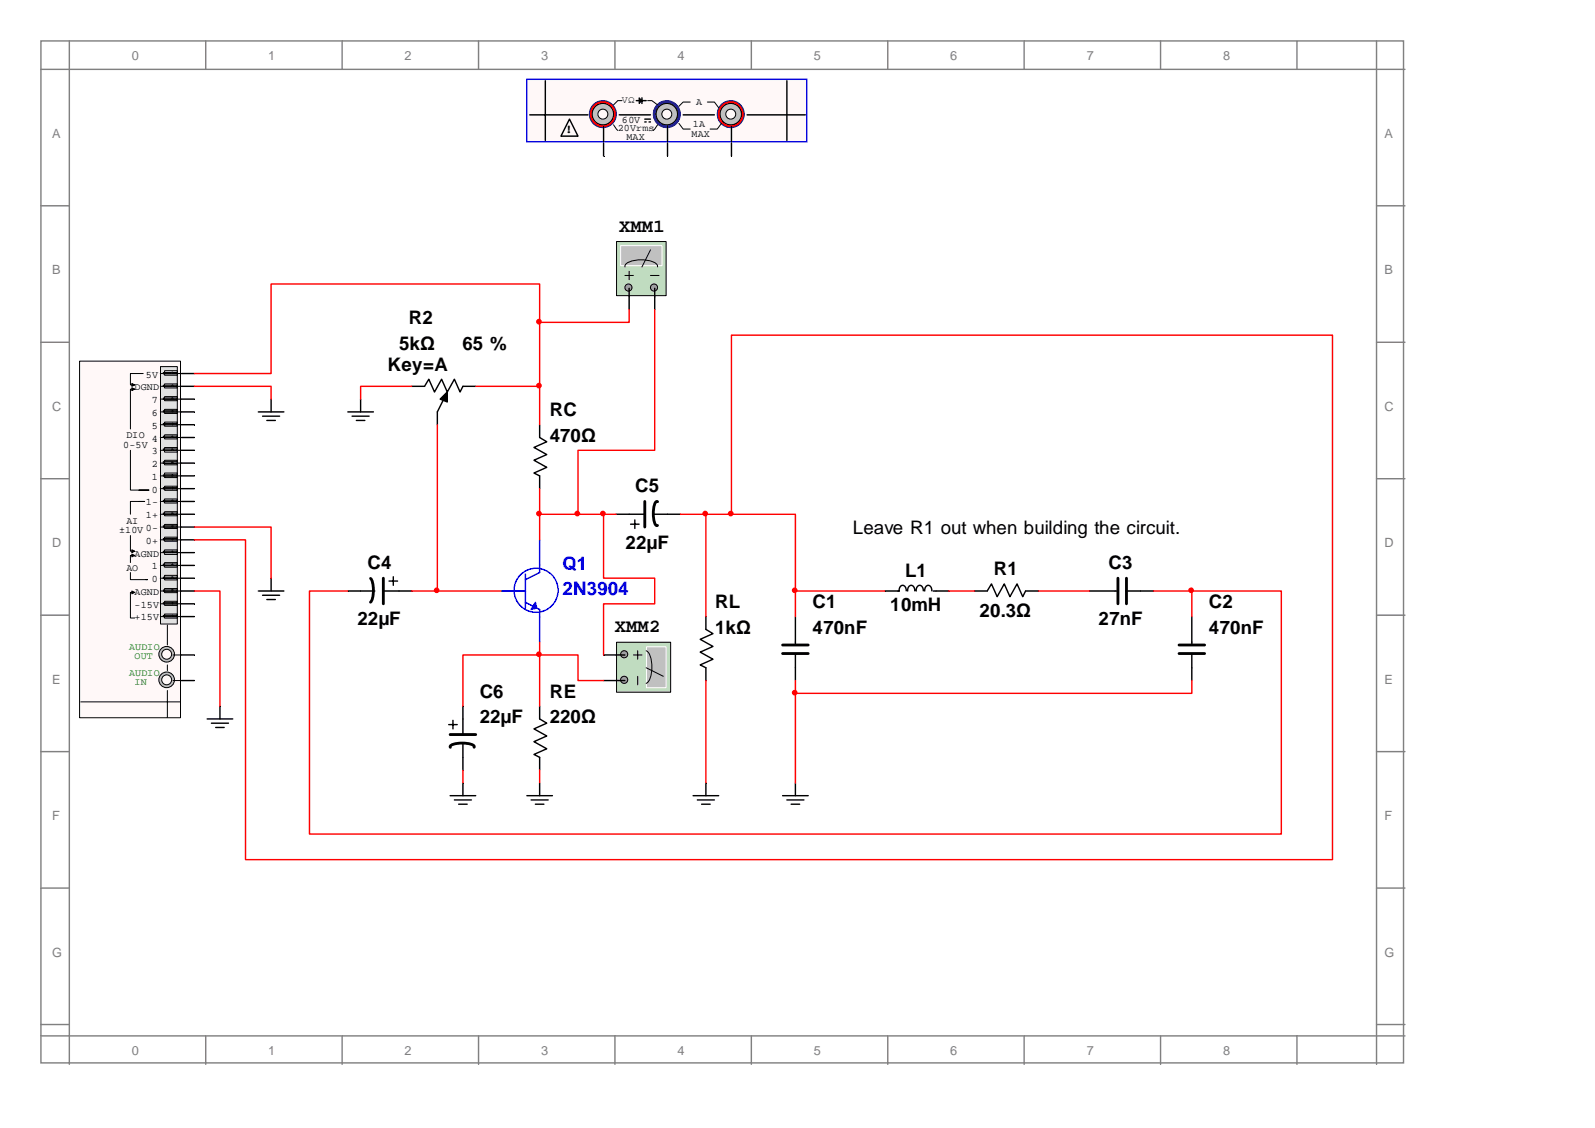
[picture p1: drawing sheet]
<svg xmlns="http://www.w3.org/2000/svg" width="297mm" height="210mm" viewBox="0 0 297 210" stroke-linecap="round" stroke-linejoin="round" font-family="sans-serif">
<g fill="none" stroke="#808080" stroke-width=".26">
<path d="M7.6 7.6h253.8v190.3h-253.8zM7.6 12.9h254M12.9 7.6v190.5M38.3 7.6v5.3M63.7 7.6v5.3M89.1 7.6v5.3M114.5 7.6v5.3M139.9 7.6v5.3M165.3 7.6v5.3M190.7 7.6v5.3M216.1 7.6v5.3M241.5 7.6v5.3"/>
<path d="M256.3 7.6v190.5M7.6 38.3h5.3M256.3 38.3h5.3M7.6 63.7h5.3M256.3 63.7h5.3M7.6 89.1h5.3M256.3 89.1h5.3M7.6 114.5h5.3M256.3 114.5h5.3M7.6 139.9h5.3M256.3 139.9h5.3M7.6 165.3h5.3"/>
<path d="M256.3 165.3h5.3M7.6 190.7h5.3M7.6 192.8h254M38.3 192.8v5.3M63.7 192.8v5.3M89.1 192.8v5.3M114.5 192.8v5.3M139.9 192.8v5.3M165.3 192.8v5.3M190.7 192.8v5.3M216.1 192.8v5.3M241.5 192.8v5.3"/>
<path d="M256.3 190.7h5.3"/>
</g>
<path d="M14.9 67.3h18.7v66.3h-18.7z" fill="#fff8f8"/>
<path d="M14.8 67.2h18.8v66.4h-18.8z" fill="none" stroke="#000" stroke-width=".19"/>
<path d="M30 68.3h3v47.9h-3z" fill="#e1e1e1"/>
<path d="M29.8 69.5h4M29.9 68.2h3.1v48h-3.1zM30.4 69.3h2.6v.3h-2.6zM30.6 69h2.4v.8h-2.4z" fill="none" stroke="#000" stroke-width=".19"/>
<circle cx="31" cy="121.8" r="1.45" fill="#c0c0c0" stroke="#000" stroke-width=".19"/>
<path d="M32.2 121.9h1.6" fill="none" stroke="#000" stroke-width=".19"/>
<circle cx="31" cy="121.8" r=".93" fill="#fff8f8" stroke="#000" stroke-width=".19"/>
<circle cx="31" cy="126.5" r="1.45" fill="#c0c0c0" stroke="#000" stroke-width=".19"/>
<path d="M32.2 126.7h1.6" fill="none" stroke="#000" stroke-width=".19"/>
<circle cx="31" cy="126.5" r=".93" fill="#fff8f8" stroke="#000" stroke-width=".19"/>
<path d="M25.1 72.4h-.8v7.5M24.3 99.7v2.9h.8M24.3 83.8v7.4h3.4h-1.8M25.9 93.3h1h-2.6v2.4M24.3 106.6v1.3h3.2h-.3M25.1 103.4h-.8v1.3M31.2 116.4v3.7M15 130.7h18.5M31.2 128.5v5.1" fill="none" stroke="#000" stroke-width=".19"/>
<circle cx="32.1" cy="69.4" r=".13" fill="#fff" stroke="#000" stroke-width=".19"/>
<path d="M29.8 71.9h4M30.4 71.7h2.6v.3h-2.6zM30.6 71.5h2.4v.7h-2.4z" fill="none" stroke="#000" stroke-width=".19"/>
<circle cx="32.1" cy="71.8" r=".13" fill="#fff" stroke="#000" stroke-width=".19"/>
<path d="M29.8 74.3h4M30.4 74.1h2.6v.2h-2.6zM30.6 73.8h2.4v.8h-2.4z" fill="none" stroke="#000" stroke-width=".19"/>
<circle cx="32.1" cy="74.2" r=".13" fill="#fff" stroke="#000" stroke-width=".19"/>
<path d="M29.8 76.7h4M30.4 76.5h2.6v.2h-2.6zM30.6 76.2h2.4v.8h-2.4z" fill="none" stroke="#000" stroke-width=".19"/>
<circle cx="32.1" cy="76.5" r=".13" fill="#fff" stroke="#000" stroke-width=".19"/>
<path d="M29.8 79.1h4M30.4 78.8h2.6v.3h-2.6zM30.6 78.6h2.4v.7h-2.4z" fill="none" stroke="#000" stroke-width=".19"/>
<circle cx="32.1" cy="78.9" r=".13" fill="#fff" stroke="#000" stroke-width=".19"/>
<path d="M29.8 81.4h4M30.4 81.2h2.6v.2h-2.6zM30.6 80.9h2.4v.8h-2.4z" fill="none" stroke="#000" stroke-width=".19"/>
<circle cx="32.1" cy="81.3" r=".13" fill="#fff" stroke="#000" stroke-width=".19"/>
<path d="M29.8 83.8h4M30.4 83.6h2.6v.2h-2.6zM30.6 83.3h2.4v.9h-2.4z" fill="none" stroke="#000" stroke-width=".19"/>
<circle cx="32.1" cy="83.7" r=".13" fill="#fff" stroke="#000" stroke-width=".19"/>
<path d="M29.8 86.2h4M30.4 85.9h2.6v.4h-2.6zM30.6 85.7h2.4v.8h-2.4z" fill="none" stroke="#000" stroke-width=".19"/>
<circle cx="32.1" cy="86.1" r=".13" fill="#fff" stroke="#000" stroke-width=".19"/>
<path d="M29.8 88.6h4M30.4 88.4h2.6v.2h-2.6zM30.6 88.1h2.4v.8h-2.4z" fill="none" stroke="#000" stroke-width=".19"/>
<circle cx="32.1" cy="88.4" r=".13" fill="#fff" stroke="#000" stroke-width=".19"/>
<path d="M29.8 91h4M30.4 90.8h2.6v.2h-2.6zM30.6 90.5h2.4v.8h-2.4z" fill="none" stroke="#000" stroke-width=".19"/>
<circle cx="32.1" cy="90.8" r=".13" fill="#fff" stroke="#000" stroke-width=".19"/>
<path d="M29.8 93.3h4M30.4 93.1h2.6v.3h-2.6zM30.6 92.9h2.4v.7h-2.4z" fill="none" stroke="#000" stroke-width=".19"/>
<circle cx="32.1" cy="93.2" r=".13" fill="#fff" stroke="#000" stroke-width=".19"/>
<path d="M29.8 95.7h4M30.4 95.5h2.6v.3h-2.6zM30.6 95.2h2.4v.8h-2.4z" fill="none" stroke="#000" stroke-width=".19"/>
<circle cx="32.1" cy="95.6" r=".13" fill="#fff" stroke="#000" stroke-width=".19"/>
<path d="M29.8 98.1h4M30.4 97.9h2.6v.2h-2.6zM30.6 97.6h2.4v.8h-2.4z" fill="none" stroke="#000" stroke-width=".19"/>
<circle cx="32.1" cy="98" r=".13" fill="#fff" stroke="#000" stroke-width=".19"/>
<path d="M30.6 100h2.4v.8h-2.4zM29.8 100.5h4M30.4 100.2h2.6v.3h-2.6z" fill="none" stroke="#000" stroke-width=".19"/>
<circle cx="32.1" cy="100.4" r=".13" fill="#fff" stroke="#000" stroke-width=".19"/>
<path d="M29.8 102.9h4M30.4 102.6h2.6v.3h-2.6zM30.6 102.4h2.4v.8h-2.4z" fill="none" stroke="#000" stroke-width=".19"/>
<circle cx="32.1" cy="102.7" r=".13" fill="#fff" stroke="#000" stroke-width=".19"/>
<path d="M29.8 105.3h4M30.4 105h2.6v.3h-2.6zM30.6 104.7h2.4v.9h-2.4z" fill="none" stroke="#000" stroke-width=".19"/>
<circle cx="32.1" cy="105.1" r=".13" fill="#fff" stroke="#000" stroke-width=".19"/>
<path d="M29.8 107.6h4M30.4 107.4h2.6v.3h-2.6zM30.6 107.1h2.4v.8h-2.4z" fill="none" stroke="#000" stroke-width=".19"/>
<circle cx="32.1" cy="107.5" r=".13" fill="#fff" stroke="#000" stroke-width=".19"/>
<path d="M29.8 110h4M30.4 109.8h2.6v.3h-2.6zM30.6 109.6h2.4v.7h-2.4z" fill="none" stroke="#000" stroke-width=".19"/>
<circle cx="32.1" cy="109.9" r=".13" fill="#fff" stroke="#000" stroke-width=".19"/>
<path d="M29.8 112.4h4M30.4 112.2h2.6v.2h-2.6zM30.6 111.9h2.4v.8h-2.4z" fill="none" stroke="#000" stroke-width=".19"/>
<circle cx="32.1" cy="112.3" r=".13" fill="#fff" stroke="#000" stroke-width=".19"/>
<path d="M29.8 114.8h4M30.4 114.6h2.6v.2h-2.6zM30.6 114.3h2.4v.8h-2.4z" fill="none" stroke="#000" stroke-width=".19"/>
<circle cx="32.1" cy="114.6" r=".13" fill="#fff" stroke="#000" stroke-width=".19"/>
<path d="M26.7 69.5h-2.4v2.1h.8M25.1 110.3h-.8v4.7h.8M31.2 123.8v1" fill="none" stroke="#000" stroke-width=".19"/>
<g fill="#000" stroke="#000" stroke-width=".19">
<path d="M24.6 71.4l.5 .2-.5 .3z" fill-rule="evenodd"/>
<path d="M24.6 72.2l.5 .2-.5 .3z" fill-rule="evenodd"/>
<path d="M24.6 110l.5 .3-.5 .2z" fill-rule="evenodd"/>
<path d="M24.6 103.1l.5 .3-.5 .3z" fill-rule="evenodd"/>
<path d="M24.6 102.3l.5 .3-.5 .3z" fill-rule="evenodd"/>
</g>
<g fill="#000">
<path d="M36.2 69.5l.1 .1zM36.2 71.9l.1 .1zM36.2 74.3l.1 .1zM36.2 76.7l.1 .1zM36.2 79.1l.1 .1zM36.2 81.4l.1 .1zM36.2 83.8l.1 .1zM36.2 86.2l.1 .1zM36.2 88.6h.1zM36.2 90.9l.1 .1zM36.2 93.4l.1 .1zM36.2 95.8h.1z"/>
<path d="M36.2 98.1l.1 .1zM36.2 100.5l.1 .1zM36.2 102.9l.1 .1zM36.2 105.2l.1 .1zM36.2 107.6l.1 .1zM36.2 110l.1 .1zM36.2 112.4l.1 .1zM36.2 114.8l.1 .1zM36.2 121.9l.1 .1zM36.2 126.7h.1z"/>
</g>
<g fill="none" stroke="#000" stroke-width=".26">
<path d="M33.8 69.5h2.4M33.8 71.9h2.4M33.8 74.3h2.4M33.8 76.7h2.4M33.8 79.1h2.4M33.8 81.4h2.4M33.8 83.8h2.4M33.8 86.2h2.4M33.8 88.6h2.4M33.8 91h2.4M33.8 93.3h2.4M33.8 95.7h2.4"/>
<path d="M33.8 98.1h2.4M33.8 100.5h2.4M33.8 102.9h2.4M33.8 105.3h2.4M33.8 107.6h2.4M33.8 110h2.4M33.8 112.4h2.4M33.8 114.8h2.4M33.8 121.9h2.4M33.8 126.7h2.4"/>
</g>
<path d="M98.1 14.8h52.1v11.6h-52.1z" fill-rule="evenodd" fill="#fff8f8" stroke="#00f" stroke-width=".26"/>
<circle cx="112.3" cy="21.2" r="2.51" fill="#f00" stroke="#000080" stroke-width=".19"/>
<circle cx="112.3" cy="21.2" r="1.99" fill="#c0c0c0" stroke="#000" stroke-width=".19"/>
<circle cx="112.3" cy="21.2" r=".93" fill="#fff8f8" stroke="#000" stroke-width=".19"/>
<path d="M112.4 23.5v2.9" fill="none" stroke="#000" stroke-width=".26"/>
<circle cx="124.2" cy="21.2" r="2.51" fill="#000080" stroke="#000080" stroke-width=".19"/>
<circle cx="124.2" cy="21.2" r="1.99" fill="#c0c0c0" stroke="#000" stroke-width=".19"/>
<circle cx="124.2" cy="21.2" r=".93" fill="#fff8f8" stroke="#000" stroke-width=".19"/>
<path d="M124.3 23.5v2.9" fill="none" stroke="#000" stroke-width=".26"/>
<circle cx="136.1" cy="21.2" r="2.51" fill="#f00" stroke="#000080" stroke-width=".19"/>
<circle cx="136.1" cy="21.2" r="1.99" fill="#c0c0c0" stroke="#000" stroke-width=".19"/>
<circle cx="136.1" cy="21.2" r=".93" fill="#fff8f8" stroke="#000" stroke-width=".19"/>
<g fill="none" stroke="#000" stroke-width=".26">
<path d="M101.5 15v11.1M118.5 18.7h1.8M119.5 18.2v1.1M146.5 15v11.1M98.6 21.4h10.9M106 22.2l1.6 3.1h-3.1zM112.4 26.7v2.4M115.3 21.4h5.8M120.1 22.2h1M120.1 22.7h.2M120.9 22.7h.2M124.3 26.7v2.4"/>
<path d="M127.2 21.4h5.8M136.2 23.5v2.9M136.2 26.7v2.4M139.1 21.4h10.9M148.1 114.8v5.3M167.4 110h-2.6M168.7 110a.71 .71 0 0 0-.6-1 .71 .71 0 0 0-.7 .9v.1M170.3 110a.71 .71 0 0 0-.6-1 .71 .71 0 0 0-.7 .9v.1M171.9 110a.71 .71 0 0 0-.6-1 .71 .71 0 0 0-.7 .9v.1M173.5 110a.71 .71 0 0 0-.6-1 .71 .71 0 0 0-.7 .9v.1M173.8 110h2.9M181.5 110h2.3l.8-1.3 1.1 2.4 1.3-2.4 1.1 2.4 1.3-2.4 1 2.4 .6-1.1h2.4"/>
<path d="M202.9 110h5.3M209.8 110h5M221.9 114.8v5.3M148.1 121.7v5M221.9 121.7v5"/>
</g>
<path d="M115.8 18.7h-.8l-.8 .8M120.6 18.7h.8l1 .8M128.5 19h-1.3l-.8 .8M131.7 19h1.3l.8 1.1M114.2 23.2l.8 1.1M122.4 23.2l-.7 1.1M126.4 23l.8 1h1.3M134.4 23l-.8 1h-1.4" fill="none" stroke="#000" stroke-width=".19"/>
<path d="M119 18.2l.5 .5-.5 .6z" fill-rule="evenodd" fill="#000" stroke="#000" stroke-width=".19"/>
<g fill="#000">
<path d="M112.4 29l.1 .1zM124.3 29l.1 .1zM136.2 29l.1 .1zM148.1 114.8l.1 .1zM164.8 110v.1zM176.7 110l.1 .1zM181.4 110l.1 .1zM193.4 110l.1 .1zM202.9 110v.1zM214.8 110l.1 .1zM221.9 114.8l.1 .1zM148.1 126.7h.1z"/>
<path d="M221.9 126.7h.1z"/>
</g>
<path d="M208.2 107.6v4.8M209.8 107.6v4.8M145.7 120.1h4.8M145.7 121.7h4.8M219.6 120.1h4.7M219.6 121.7h4.7" fill="none" stroke="#000" stroke-width=".53"/>
<g fill="none" stroke="#00f" stroke-width=".26">
<path d="M95.7 110h2.1M97.8 106.8v6.4M97.8 112.1l2.7 1.4v1.3M100.5 105.3v1.3l-2.7 1.3"/>
<circle cx="99.8" cy="109.9" r="4.1"/>
</g>
<path d="M99.7 112.1l.3 1.1-1.1 .3z" fill-rule="evenodd" fill="#00f" stroke="#00f" stroke-width=".26"/>
<path d="M100.5 119.5l.1 .1z" fill="#00f"/>
<path d="M100.5 114.8v4.7" fill="none" stroke="#00f" stroke-width=".26"/>
<path d="M100.5 100.5l.1 .1z" fill="#00f"/>
<path d="M100.5 100.5v4.8" fill="none" stroke="#00f" stroke-width=".26"/>
<path d="M93.4 110l.1 .1z" fill="#00f"/>
<path d="M93.3 110h2.4" fill="none" stroke="#00f" stroke-width=".26"/>
<g fill="none" stroke="#000" stroke-width=".26">
<path d="M48.1 76.7h4.8M48.9 77.5h3.2M49.7 78.3h1.6M50.5 74.3v2.4M64.8 76.7h4.7M65.6 77.5h3.1M66.4 78.3h1.5M67.2 74.3v2.4M76.7 71.9h2.4l.8-1.3 1 2.4 1.3-2.4 1.1 2.4 1.3-2.4 1.1 2.4 .5-1.1h2.4M83.3 73l-1.9 3.7v2.4M100.5 79.1v2.3l1.3 .8-2.4 1.1 2.4 1.3-2.4 1.1 2.4 1.3-2.4 1.1 1.1 .5v2.4M114.8 95.7h5.3"/>
<path d="M117.4 97.6h1.6M118.2 96.8v1.6M121.7 95.7h5M48.1 110h4.8M48.9 110.8h3.2M49.7 111.6h1.6M50.5 107.6v2.4M64.8 110h5M71.4 110h5.3M72.4 108.2h1.6M73.2 107.4v1.6M131.4 114.8v2.4l1.4 .8-2.4 1 2.4 1.3-2.4 1.1 2.4 1.3-2.4 1.1 1 .5v2.4"/>
<path d="M38.6 133.8h4.7M39.4 134.6h3.1M40.2 135.4h1.6M41 131.4v2.4M83.6 134.9h1.5M84.3 134.1v1.6M86.2 131.4v5.3M86.2 138.3v5.1M100.5 131.4v2.4l1.3 .8-2.4 1.1 2.4 1.3-2.4 1.1 2.4 1.3-2.4 1 1.1 .6v2.4M83.8 148.1h4.8M84.6 148.9h3.2M85.4 149.7h1.6"/>
<path d="M86.2 145.7v2.4M98.1 148.1h4.8M98.9 148.9h3.2M99.7 149.7h1.6M100.5 145.7v2.4M129.1 148.1h4.7M129.9 148.9h3.1M130.7 149.7h1.5M131.4 145.7v2.4M145.7 148.1h4.8M146.5 148.9h3.2M147.3 149.7h1.6"/>
<path d="M148.1 145.7v2.4"/>
</g>
<path d="M82 74.3l1.3-1.3v1.8z" fill-rule="evenodd" fill="#000" stroke="#000" stroke-width=".26"/>
<g fill="#000">
<path d="M50.5 74.3v.1zM67.1 74.3l.1 .1zM76.7 71.9l.1 .1zM81.4 79.1l.1 .1zM88.6 71.9v.1zM100.5 79.1l.1 .1zM100.5 90.9l.1 .1zM114.8 95.8h.1zM50.5 107.6v.1zM64.8 110l.1 .1zM76.7 110l.1 .1zM131.5 114.8l.1 .1z"/>
<path d="M41 131.5l.1 .1zM86.2 131.5l.1 .1zM100.5 131.5l.1 .1zM131.5 126.7h.1zM86.2 143.3l.1 .1zM86.2 145.7l.1 .1zM100.5 143.3l.1 .1zM100.5 145.7l.1 .1zM131.5 145.7l.1 .1zM148.1 145.7l.1 .1z"/>
</g>
<path d="M120.1 93.3v4.8M122.4 93.4l-.1-.1a1.66 1.66 0 0 0-.6 1.6v.7a2.81 2.81 0 0 0 .6 2.2h.1M69 107.7a4.8 4.8 0 0 1 0 4.4M71.4 107.6v4.8M83.8 136.7h4.8M88.3 139.1v-.1a1.67 1.67 0 0 0-1.5-.6l-.7-.1a2.81 2.81 0 0 0-2.3 .7l.1 .1" fill="none" stroke="#000" stroke-width=".53"/>
<g fill="none" stroke="#f00" stroke-width=".26">
<path d="M36.2 71.9h14.3v2.4M76.7 71.9h-9.5v2.4M81.4 79.1v30.9M88.6 71.9h11.9v7.2M36.2 98.1h14.3v9.5M100.5 91v9.5M126.7 95.7h4.7v19.1M36.2 110h4.8v21.4M64.8 110h-7.2v45.3h181v-45.3h-16.7M76.7 110h16.6M100.5 119.5v11.9M176.7 110h4.8"/>
<path d="M193.4 110h9.5M214.8 110h7.1v4.8M100.5 121.9h-14.3v9.5M131.4 126.7v19M148.1 126.7v2.4h73.8v-2.4M148.1 129.1v16.6M86.2 143.4v2.3M100.5 143.4v2.3"/>
</g>
<g fill="#f00" stroke="#f00" stroke-width=".26">
<circle cx="100.4" cy="95.6" r=".4"/>
<circle cx="148" cy="128.9" r=".4"/>
<circle cx="131.3" cy="95.6" r=".4"/>
<circle cx="100.4" cy="121.8" r=".4"/>
<circle cx="100.4" cy="71.8" r=".4"/>
<circle cx="81.3" cy="109.9" r=".4"/>
<circle cx="221.8" cy="109.9" r=".4"/>
</g>
<path d="M114.9 45h9.1v10h-9.1z" fill="#c0dcc0"/>
<path d="M114.8 45h9.2v10h-9.2z" fill="none" stroke="#000" stroke-width=".19"/>
<path d="M115.7 45.8h7.6v3.6h-7.6z" fill="#c0c0c0"/>
<path d="M115.6 45.7h7.7v3.7h-7.7z" fill="none" stroke="#fff" stroke-width=".19"/>
<path d="M121.1 46.5l-1.6 3.2" fill="none" stroke="#000" stroke-width=".19"/>
<g fill="#a0a0a4" stroke="#000" stroke-width=".19">
<circle cx="117" cy="53.5" r=".66"/>
<circle cx="121.8" cy="53.5" r=".66"/>
</g>
<path d="M117.2 53.7v3.9M121.9 53.7v3.9" fill="none" stroke="#000" stroke-width=".26"/>
<path d="M116.4 51.3h1.6M117.2 50.5v1.6M121.1 51.3h1.6M122.4 49.7v-.1a.97 .97 0 0 0-.8-.9 5.6 5.6 0 0 0-5.1 .5l-.1 .5" fill="none" stroke="#000" stroke-width=".19"/>
<path d="M117.2 57.7h.1zM121.9 57.7h.1z" fill="#000"/>
<g fill="#f00" stroke="#f00" stroke-width=".26">
<circle cx="100.4" cy="59.9" r=".4"/>
<circle cx="107.5" cy="95.6" r=".4"/>
</g>
<path d="M117.2 57.6v2.4h-16.7M121.9 57.6v26.2h-14.3v11.9h-7.1M36.2 69.5h14.3v-16.6h50v19" fill="none" stroke="#f00" stroke-width=".26"/>
<path d="M114.9 119.6h10v9.3h-10z" fill="#c0dcc0"/>
<path d="M114.8 119.5h10.1v9.4h-10.1z" fill="none" stroke="#000" stroke-width=".19"/>
<path d="M120.5 120.5h3.5v7.5h-3.5z" fill="#c0c0c0"/>
<path d="M120.4 120.4h3.6v7.6h-3.6z" fill="none" stroke="#fff" stroke-width=".19"/>
<path d="M120.3 124.3l3.2 1.6" fill="none" stroke="#000" stroke-width=".19"/>
<g fill="#a0a0a4" stroke="#000" stroke-width=".19">
<circle cx="116.2" cy="121.8" r=".66"/>
<circle cx="116.2" cy="126.6" r=".66"/>
</g>
<path d="M112.4 126.7h4M112.4 121.9h4" fill="none" stroke="#000" stroke-width=".26"/>
<path d="M118 121.9h1.5M118.7 121.1v1.6M118.7 125.9v1.6M120.3 121.1a3.3 3.3 0 0 1 1.1 3.1 3.3 3.3 0 0 1-1.1 3" fill="none" stroke="#000" stroke-width=".19"/>
<path d="M112.4 126.7h.1zM112.4 121.9l.1 .1z" fill="#000"/>
<g fill="#f00" stroke="#f00" stroke-width=".26">
<circle cx="136.1" cy="95.6" r=".4"/>
<circle cx="148" cy="109.9" r=".4"/>
<circle cx="112.3" cy="95.6" r=".4"/>
</g>
<path d="M107.6 95.7h7.2M112.4 95.7v11.9h9.5v4.8h-9.5v9.5M131.4 95.7h4.8v-33.3h111.9v97.6h-202.4v-59.5h-9.5M136.2 95.7h11.9v14.3M164.8 110h-16.7v4.8M100.5 121.9h7.1v4.8h4.8" fill="none" stroke="#f00" stroke-width=".26"/>
<g font-size="3.5">
<text x="115.3" y="43.1">XMM1</text>
<text x="74.3" y="65.1">5kΩ</text>
<text x="76.1" y="60.3">R2</text>
<text x="86.1" y="65.1">65 %</text>
<text x="72.1" y="69">Key=A</text>
<text x="102.4" y="77.5">RC</text>
<text x="102.4" y="82.3">470Ω</text>
<text x="118.3" y="91.5">C5</text>
<text x="158.8" y="99.5">Leave R1 out when building the circuit.</text>
<text x="68.4" y="105.8">C4</text>
<text x="116.5" y="102.1">22µF</text>
<text x="168.6" y="107.4">L1</text>
<text x="185.1" y="107.1">R1</text>
<text x="206.4" y="105.8">C3</text>
<text x="133.2" y="113.2">RL</text>
<text x="151.3" y="113.2">C1</text>
<text x="165.8" y="113.8">10mH</text>
<text x="225.1" y="113.2">C2</text>
<text x="66.5" y="116.4">22µF</text>
<text x="114.5" y="117.7">XMM2</text>
<text x="133.2" y="118">1kΩ</text>
<text x="151.3" y="118">470nF</text>
<text x="182.4" y="114.8">20.3Ω</text>
<text x="204.6" y="116.4">27nF</text>
<text x="225.1" y="118">470nF</text>
<text x="89.3" y="129.9">C6</text>
<text x="102.4" y="129.9">RE</text>
<text x="89.3" y="134.6">22µF</text>
<text x="102.4" y="134.6">220Ω</text>
</g>
<g font-size="3.5" fill="#00f">
<text x="104.7" y="106.1">Q1</text>
<text x="104.7" y="110.8">2N3904</text>
</g>
<g font-size="2.4" fill="#808080">
<text x="24.6" y="11.2">0</text>
<text x="50" y="11.2">1</text>
<text x="75.4" y="11.2">2</text>
<text x="100.8" y="11.2">3</text>
<text x="126.2" y="11.2">4</text>
<text x="151.6" y="11.2">5</text>
<text x="177" y="11.2">6</text>
<text x="202.4" y="11.2">7</text>
<text x="227.8" y="11.2">8</text>
<text x="9.7" y="25.7">A</text>
<text x="257.8" y="25.7">A</text>
<text x="9.7" y="51.1">B</text>
<text x="257.8" y="51.1">B</text>
<text x="9.7" y="76.5">C</text>
<text x="257.8" y="76.5">C</text>
<text x="9.7" y="101.9">D</text>
<text x="257.8" y="101.9">D</text>
<text x="9.7" y="127.3">E</text>
<text x="257.8" y="127.3">E</text>
<text x="9.7" y="152.7">F</text>
<text x="257.8" y="152.7">F</text>
<text x="9.7" y="178.1">G</text>
<text x="257.8" y="178.1">G</text>
<text x="24.6" y="196.3">0</text>
<text x="50" y="196.3">1</text>
<text x="75.4" y="196.3">2</text>
<text x="100.8" y="196.3">3</text>
<text x="126.2" y="196.3">4</text>
<text x="151.6" y="196.3">5</text>
<text x="177" y="196.3">6</text>
<text x="202.4" y="196.3">7</text>
<text x="227.8" y="196.3">8</text>
</g>
<text font-size="2.4" x="105.2" y="24.7">!</text>
<g font-size="1.9">
<text x="115.8" y="19.2">VΩ</text>
<text x="115.8" y="22.9">60V</text>
<text x="129" y="23.7">1A</text>
<text x="129.6" y="19.5">A</text>
<text x="115.1" y="24.5">20Vrms</text>
<text x="116.7" y="26.1">MAX</text>
<text x="128.8" y="25.6">MAX</text>
<text x="27.2" y="70.3">5V</text>
<text x="25.1" y="72.6">DGND</text>
<text x="28.3" y="75">7</text>
<text x="28.3" y="77.4">6</text>
<text x="22.9" y="83.5">0-5V</text>
<text x="23.5" y="81.6">DIO</text>
<text x="28.3" y="79.8">5</text>
<text x="28.3" y="82.2">4</text>
<text x="28.3" y="84.6">3</text>
<text x="28.3" y="87">2</text>
<text x="28.3" y="89.3">1</text>
<text x="27.2" y="94.1">1-</text>
<text x="28.3" y="91.7">0</text>
<text x="22.2" y="99.1">±10V 0-</text>
<text x="23.5" y="97.5">AI</text>
<text x="27.2" y="96.4">1+</text>
<text x="27.2" y="101.3">0+</text>
<text x="23.5" y="106.3">AO</text>
<text x="25.1" y="103.6">AGND</text>
<text x="28.3" y="106">1</text>
<text x="25.1" y="110.7">AGND</text>
<text x="25.1" y="113.1">-15V</text>
<text x="28.3" y="108.4">0</text>
<text x="25.1" y="115.5">+15V</text>
</g>
<g font-size="1.9" fill="#008000">
<text x="24" y="121.1">AUDIO</text>
<text x="24" y="125.8">AUDIO</text>
<text x="25.1" y="122.7">OUT</text>
<text x="25.1" y="127.4">IN</text>
</g>
</svg>
